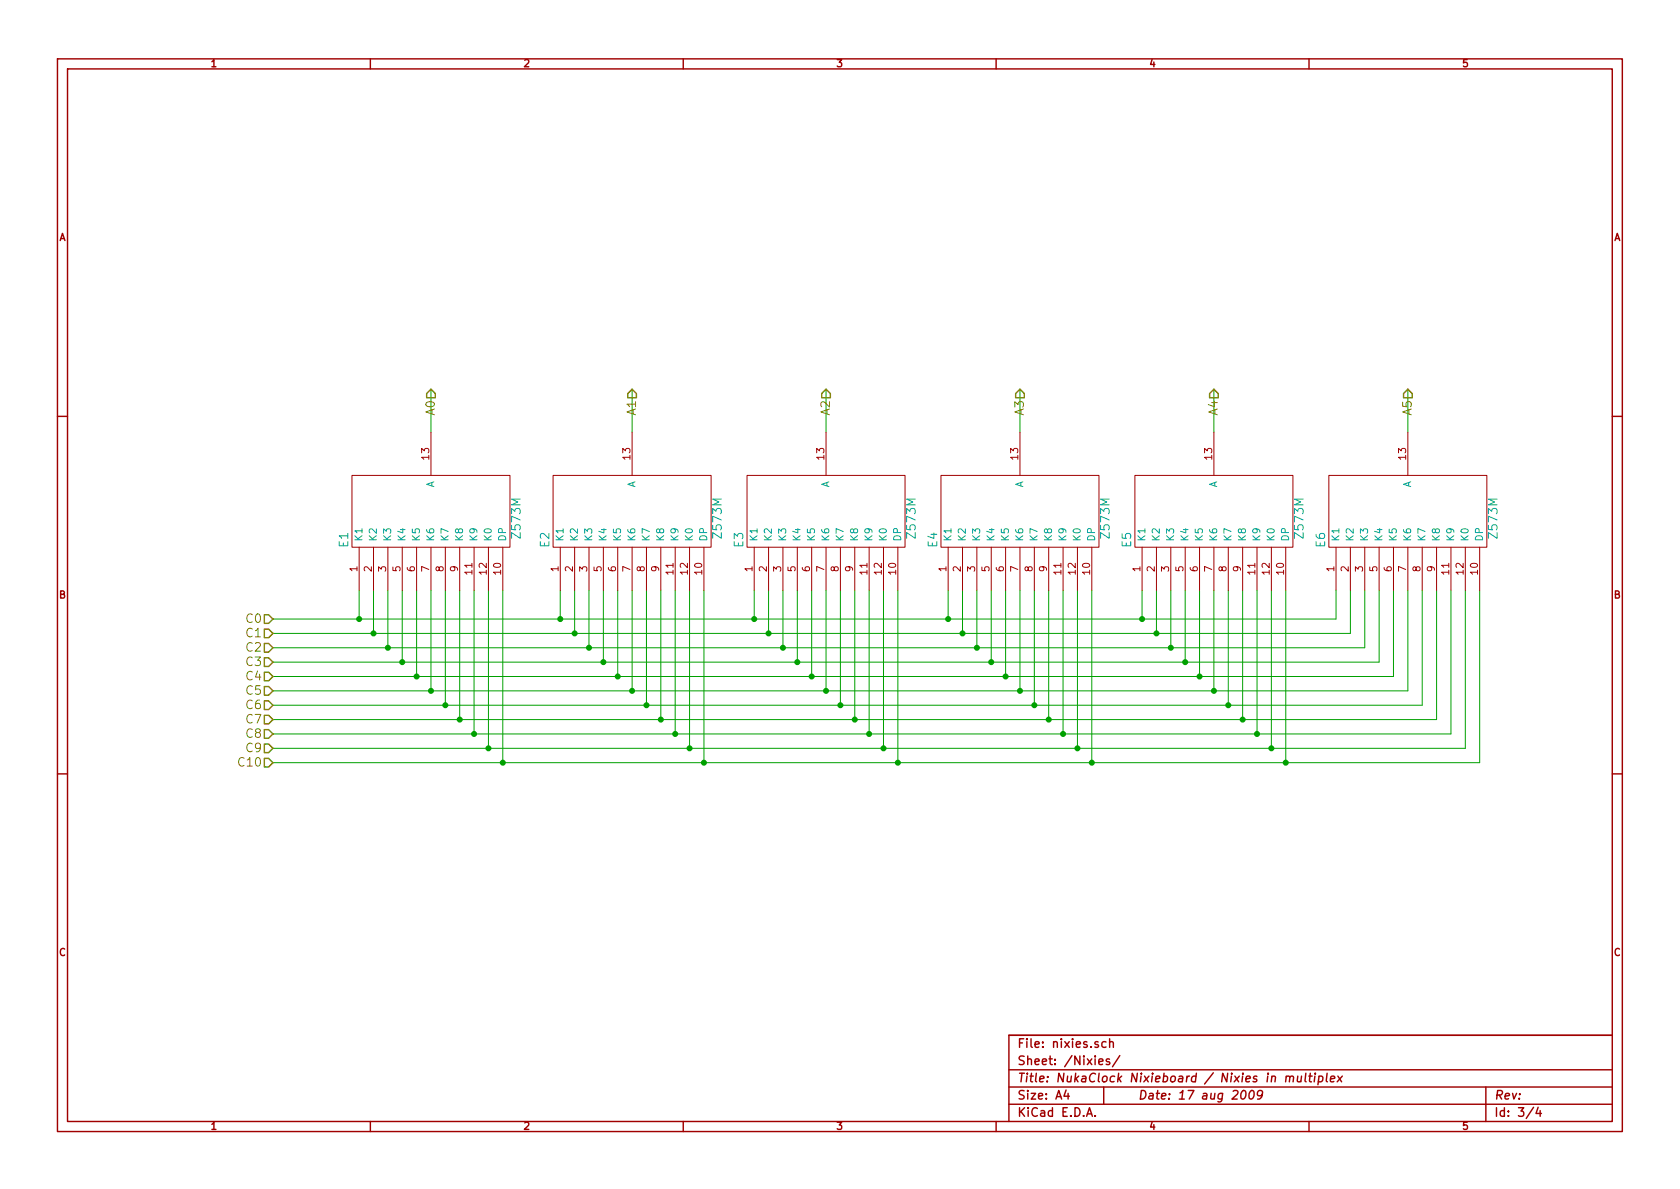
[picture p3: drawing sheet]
<svg xmlns="http://www.w3.org/2000/svg" width="297mm" height="210mm" viewBox="0 0 297 210" stroke-linecap="round" stroke-linejoin="round" font-family="sans-serif">
<g fill="none" stroke="#a00000" stroke-width=".25">
<path d="M10.2 10.4h276.6v189.7h-276.6zM11.9 12.2h273.2v186.1h-273.2zM65.5 10.4v1.8M120.8 10.4v1.8M176.1 10.4v1.8M231.4 10.4v1.8M10.2 73.6h1.7M285.1 73.6h1.7M10.2 136.8h1.7M285.1 136.8h1.7M65.5 198.3v1.8M120.8 198.3v1.8"/>
<path d="M176.1 198.3v1.8M178.4 189.2h106.7M178.4 195.3h106.7M178.4 192.2h106.7M188.5 192.8l-.4 1h1M188.8 193.3v1.1M192.1 197.4l.5-1.5 .5 1.5M192.3 197h.7M193.6 197.3v.1M194.3 187.8l.7-.2-.1-.3-.4-.1-.2 .3 .1 .7h.5M195.1 192.2v3.1M195.6 184.3a.48 .48 0 0 0-.7 0v.8l.2 .1 .5-.1"/>
<path d="M196.2 187.3l-.4-.1-.2 .3 .1 .2 .5 .1v.4h-.6M196.2 184.3h.1a.36 .36 0 0 1 .5 .1v.8M196.2 183.7v1.5M198 186.7l-1.3 1.9M219.6 193l.4-.2a.88 .88 0 0 1-.3 1.6l-.3-.3a1.19 1.19 0 0 1 .2-1.1zM221.2 192.9l.2-.1a.88 .88 0 0 1-.3 1.6l-.2-.3a1.17 1.17 0 0 1 .3-1.2zM223.2 193.5l-.3 .3-.5-.1-.1-.2 .2-.5a.48 .48 0 0 1 .7 0 1.11 1.11 0 0 1-.5 1.4h-.3M227.4 190.4l.3-.1 .3 .1v.9M227.4 190.3l-.1 1M228.1 190.5a.35 .35 0 0 1 .3-.2 .35 .35 0 0 1 .3 .2l-.1 .8M229.5 190.3l-.1 .9 .4 .1 .2-.1M230.1 190.3l-.1 1"/>
<path d="M230.9 189.8l-.2 1.3 .2 .2M231.4 190.3h.6M231.4 198.3v1.8M231.7 189.8l-.2 1.3 .4 .2M232.5 190.3l-.1 1M232.5 189.8v.1M233.2 190.4l.5-.1 .2 .3-.1 .6-.3 .1-.4-.1M233.2 190.3l-.2 1.5M234.6 189.8l-.1 1.3 .2 .2M235.2 190.8l.8-.1-.1-.3h-.5l-.2 .7 .2 .2 .4-.1M236.6 190.3l.6 1M237.3 190.3l-.9 1"/>
<path d="M262.7 192.2v6.1M271.1 195.8l-1.3 2M272 195.8l-.4 1.1h.9M272.3 196.4v1M285.1 183.1h-106.7v15.2"/>
</g>
<g fill="none" stroke="#00a000" stroke-width=".18">
<path d="M76.2 68.8v7.6M111.8 68.8v7.6M146 68.8v7.6M180.3 68.8v7.6M214.6 68.8v7.6M248.9 68.8v7.6M63.5 104.4v5.1M66 104.4v7.6M68.6 104.4v10.1M71.1 104.4v12.7M73.7 104.4v15.2M76.2 104.4v17.8"/>
<path d="M78.7 104.4v20.3M81.3 104.4v22.8M83.8 104.4v25.4M86.4 104.4v27.9M88.9 104.4v30.5M99.1 104.4v5.1M101.6 104.4v7.6M104.1 104.4v10.1M106.7 104.4v12.7M109.2 104.4v15.2M111.8 104.4v17.8M114.3 104.4v20.3"/>
<path d="M116.8 104.4v22.8M119.4 104.4v25.4M121.9 104.4v27.9M124.5 104.4v30.5M133.3 104.4v5.1M135.9 104.4v7.6M138.4 104.4v10.1M141 104.4v12.7M143.5 104.4v15.2M146 104.4v17.8M148.6 104.4v20.3M151.1 104.4v22.8"/>
<path d="M153.7 104.4v25.4M156.2 104.4v27.9M158.7 104.4v30.5M167.6 104.4v5.1M170.2 104.4v7.6M172.7 104.4v10.1M175.3 104.4v12.7M177.8 104.4v15.2M180.3 104.4v17.8M182.9 104.4v20.3M185.4 104.4v22.8M188 104.4v25.4"/>
<path d="M190.5 104.4v27.9M193 104.4v30.5M201.9 104.4v5.1M204.5 104.4v7.6M207 104.4v10.1M209.5 104.4v12.7M212.1 104.4v15.2M214.6 104.4v17.8M217.2 104.4v20.3M219.7 104.4v22.8M222.2 104.4v25.4M224.8 104.4v27.9"/>
<path d="M227.3 104.4v30.5M236.2 104.4v5.1h-187.9M238.8 104.4v7.6h-190.5M241.3 104.4v10.1h-193M243.8 104.4v12.7h-195.5M246.4 104.4v15.2h-198.1M248.9 104.4v17.8h-200.6M251.5 104.4v20.3h-203.2M254 104.4v22.8h-205.7M256.5 104.4v25.4h-208.2M259.1 104.4v27.9h-210.8M261.6 104.4v30.5h-213.3"/>
</g>
<g fill="#00a000" stroke="#00a000" stroke-width=".25">
<circle cx="88.9" cy="134.9" r=".41"/>
<circle cx="83.8" cy="129.8" r=".41"/>
<circle cx="78.7" cy="124.7" r=".41"/>
<circle cx="73.7" cy="119.6" r=".41"/>
<circle cx="68.6" cy="114.5" r=".41"/>
<circle cx="66" cy="112" r=".41"/>
<circle cx="193" cy="134.9" r=".41"/>
<circle cx="124.5" cy="134.9" r=".41"/>
<circle cx="121.9" cy="132.3" r=".41"/>
<circle cx="190.5" cy="132.3" r=".41"/>
<circle cx="188" cy="129.8" r=".41"/>
<circle cx="119.4" cy="129.8" r=".41"/>
<circle cx="116.8" cy="127.2" r=".41"/>
<circle cx="185.4" cy="127.2" r=".41"/>
<circle cx="182.9" cy="124.7" r=".41"/>
<circle cx="114.3" cy="124.7" r=".41"/>
<circle cx="111.8" cy="122.2" r=".41"/>
<circle cx="180.3" cy="122.2" r=".41"/>
<circle cx="177.8" cy="119.6" r=".41"/>
<circle cx="141" cy="117.1" r=".41"/>
<circle cx="209.5" cy="117.1" r=".41"/>
<circle cx="207" cy="114.5" r=".41"/>
<circle cx="138.4" cy="114.5" r=".41"/>
<circle cx="170.2" cy="112" r=".41"/>
<circle cx="101.6" cy="112" r=".41"/>
<circle cx="201.9" cy="109.5" r=".41"/>
<circle cx="133.3" cy="109.5" r=".41"/>
<circle cx="99.1" cy="109.5" r=".41"/>
<circle cx="167.6" cy="109.5" r=".41"/>
<circle cx="135.9" cy="112" r=".41"/>
<circle cx="204.5" cy="112" r=".41"/>
<circle cx="104.1" cy="114.5" r=".41"/>
<circle cx="172.7" cy="114.5" r=".41"/>
<circle cx="175.3" cy="117.1" r=".41"/>
<circle cx="106.7" cy="117.1" r=".41"/>
<circle cx="109.2" cy="119.6" r=".41"/>
<circle cx="143.5" cy="119.6" r=".41"/>
<circle cx="212.1" cy="119.6" r=".41"/>
<circle cx="214.6" cy="122.2" r=".41"/>
<circle cx="146" cy="122.2" r=".41"/>
<circle cx="148.6" cy="124.7" r=".41"/>
<circle cx="217.2" cy="124.7" r=".41"/>
<circle cx="219.7" cy="127.2" r=".41"/>
<circle cx="151.1" cy="127.2" r=".41"/>
<circle cx="153.7" cy="129.8" r=".41"/>
<circle cx="222.2" cy="129.8" r=".41"/>
<circle cx="224.8" cy="132.3" r=".41"/>
<circle cx="156.2" cy="132.3" r=".41"/>
<circle cx="158.7" cy="134.9" r=".41"/>
<circle cx="227.3" cy="134.9" r=".41"/>
<circle cx="63.5" cy="109.5" r=".41"/>
<circle cx="71.1" cy="117.1" r=".41"/>
<circle cx="76.2" cy="122.2" r=".41"/>
<circle cx="81.3" cy="127.2" r=".41"/>
<circle cx="86.4" cy="132.3" r=".41"/>
</g>
<g fill="none" stroke="#808000" stroke-width=".25">
<path d="M76.2 68.8l.8 .8v.8h-1.6v-.8zM111.8 68.8l.7 .8v.8h-1.5v-.8zM146 68.8l.8 .8v.8h-1.5v-.8zM180.3 68.8l.8 .8v.8h-1.5v-.8zM214.6 68.8l.8 .8v.8h-1.5v-.8zM248.9 68.8l.8 .8v.8h-1.5v-.8zM46.7 118.9h.8l.8 .7-.8 .8h-.8zM46.7 116.3h.8l.8 .8-.8 .8h-.8zM46.7 113.8h.8l.8 .7-.8 .8h-.8zM46.7 111.2h.8l.8 .8-.8 .8h-.8zM46.7 108.7h.8l.8 .8-.8 .7h-.8zM46.7 134.1h.8l.8 .8-.8 .7h-.8z"/>
<path d="M46.7 131.6h.8l.8 .7-.8 .8h-.8zM46.7 129h.8l.8 .8-.8 .8h-.8zM46.7 126.5h.8l.8 .7-.8 .8h-.8zM46.7 123.9h.8l.8 .8-.8 .8h-.8zM46.7 121.4h.8l.8 .8-.8 .7h-.8z"/>
</g>
<g fill="none" stroke="#a00000" stroke-width=".18">
<path d="M76.2 76.4v7.7M111.8 76.4v7.7M146 76.4v7.7M180.3 76.4v7.7M214.6 76.4v7.7M248.9 76.4v7.7M62.2 84.1h28v12.7h-28zM63.5 96.8v7.6M66 96.8v7.6M68.6 96.8v7.6M71.1 96.8v7.6M73.7 96.8v7.6"/>
<path d="M76.2 96.8v7.6M78.7 96.8v7.6M81.3 96.8v7.6M83.8 96.8v7.6M86.4 96.8v7.6M88.9 96.8v7.6M97.8 84.1h27.9v12.7h-27.9zM99.1 96.8v7.6M101.6 96.8v7.6M104.1 96.8v7.6M106.7 96.8v7.6M109.2 96.8v7.6"/>
<path d="M111.8 96.8v7.6M114.3 96.8v7.6M116.8 96.8v7.6M119.4 96.8v7.6M121.9 96.8v7.6M124.5 96.8v7.6M132.1 84.1h27.9v12.7h-27.9zM133.3 96.8v7.6M135.9 96.8v7.6M138.4 96.8v7.6M141 96.8v7.6M143.5 96.8v7.6"/>
<path d="M146 96.8v7.6M148.6 96.8v7.6M151.1 96.8v7.6M153.7 96.8v7.6M156.2 96.8v7.6M158.7 96.8v7.6M166.4 84.1h27.9v12.7h-27.9zM167.6 96.8v7.6M170.2 96.8v7.6M172.7 96.8v7.6M175.3 96.8v7.6M177.8 96.8v7.6"/>
<path d="M180.3 96.8v7.6M182.9 96.8v7.6M185.4 96.8v7.6M188 96.8v7.6M190.5 96.8v7.6M193 96.8v7.6M200.7 84.1h27.9v12.7h-27.9zM201.9 96.8v7.6M204.5 96.8v7.6M207 96.8v7.6M209.5 96.8v7.6M212.1 96.8v7.6"/>
<path d="M214.6 96.8v7.6M217.2 96.8v7.6M219.7 96.8v7.6M222.2 96.8v7.6M224.8 96.8v7.6M227.3 96.8v7.6M234.9 84.1h28v12.7h-28zM236.2 96.8v7.6M238.8 96.8v7.6M241.3 96.8v7.6M243.8 96.8v7.6M246.4 96.8v7.6"/>
<path d="M248.9 96.8v7.6M251.5 96.8v7.6M254 96.8v7.6M256.5 96.8v7.6M259.1 96.8v7.6M261.6 96.8v7.6"/>
</g>
<g font-size="2.1" fill="#808000">
<text x="77" y="73.5" transform="rotate(-90 77 73.5)">A0</text>
<text x="112.5" y="73.5" transform="rotate(-90 112.5 73.5)">A1</text>
<text x="146.8" y="73.5" transform="rotate(-90 146.8 73.5)">A2</text>
<text x="181.1" y="73.5" transform="rotate(-90 181.1 73.5)">A3</text>
<text x="215.4" y="73.5" transform="rotate(-90 215.4 73.5)">A4</text>
<text x="249.7" y="73.5" transform="rotate(-90 249.7 73.5)">A5</text>
<text x="43.6" y="112.8">C1</text>
<text x="43.6" y="110.2">C0</text>
<text x="43.6" y="117.9">C3</text>
<text x="43.6" y="115.3">C2</text>
<text x="43.6" y="125.5">C6</text>
<text x="43.6" y="122.9">C5</text>
<text x="43.6" y="120.4">C4</text>
<text x="43.6" y="130.6">C8</text>
<text x="43.6" y="128">C7</text>
<text x="42.4" y="135.6">C10</text>
<text x="43.6" y="133.1">C9</text>
</g>
<g font-size="2.1" fill="#00a0a0">
<text x="92.1" y="95" transform="rotate(-90 92.1 95)">Z573M</text>
<text x="127.7" y="95" transform="rotate(-90 127.7 95)">Z573M</text>
<text x="162" y="95" transform="rotate(-90 162 95)">Z573M</text>
<text x="196.3" y="95" transform="rotate(-90 196.3 95)">Z573M</text>
<text x="230.6" y="95" transform="rotate(-90 230.6 95)">Z573M</text>
<text x="264.8" y="95" transform="rotate(-90 264.8 95)">Z573M</text>
<text x="61.6" y="96.8" transform="rotate(-90 61.6 96.8)">E1</text>
<text x="97.2" y="96.8" transform="rotate(-90 97.2 96.8)">E2</text>
<text x="131.5" y="96.8" transform="rotate(-90 131.5 96.8)">E3</text>
<text x="165.8" y="96.8" transform="rotate(-90 165.8 96.8)">E4</text>
<text x="200.1" y="96.8" transform="rotate(-90 200.1 96.8)">E5</text>
<text x="234.4" y="96.8" transform="rotate(-90 234.4 96.8)">E6</text>
</g>
<g font-size="2.1" fill="#a00000">
<text x="179.9" y="185.4">File: nixies.sch</text>
<text x="179.9" y="191.5">Title: NukaClock Nixieboard / Nixies in multiplex</text>
<text x="179.9" y="188.4">Sheet: /Nixies/</text>
<text x="179.9" y="197.6">KiCad E.D.A.</text>
<text x="179.9" y="194.5">Size: A4</text>
<text x="201.2" y="194.5">Date: 17 aug 2009</text>
<text x="264.2" y="194.5">Rev:</text>
<text x="264.2" y="197.6">Id: 3/4</text>
</g>
<g font-size="1.8" fill="#a00000">
<text x="37.3" y="11.9">1</text>
<text x="92.7" y="11.9">2</text>
<text x="148" y="11.9">3</text>
<text x="203.3" y="11.9">4</text>
<text x="258.6" y="11.9">5</text>
<text x="10.4" y="42.7">A</text>
<text x="285.3" y="42.7">A</text>
<text x="75.9" y="81.2" transform="rotate(-90 75.9 81.2)">13</text>
<text x="111.5" y="81.2" transform="rotate(-90 111.5 81.2)">13</text>
<text x="145.8" y="81.2" transform="rotate(-90 145.8 81.2)">13</text>
<text x="180.1" y="81.2" transform="rotate(-90 180.1 81.2)">13</text>
<text x="214.4" y="81.2" transform="rotate(-90 214.4 81.2)">13</text>
<text x="248.7" y="81.2" transform="rotate(-90 248.7 81.2)">13</text>
<text x="63.2" y="101.1" transform="rotate(-90 63.2 101.1)">1</text>
<text x="65.8" y="101.1" transform="rotate(-90 65.8 101.1)">2</text>
<text x="68.3" y="101.1" transform="rotate(-90 68.3 101.1)">3</text>
<text x="70.9" y="101.1" transform="rotate(-90 70.9 101.1)">5</text>
<text x="73.4" y="101.1" transform="rotate(-90 73.4 101.1)">6</text>
<text x="75.9" y="101.1" transform="rotate(-90 75.9 101.1)">7</text>
<text x="78.5" y="101.1" transform="rotate(-90 78.5 101.1)">8</text>
<text x="81" y="101.1" transform="rotate(-90 81 101.1)">9</text>
<text x="83.6" y="101.5" transform="rotate(-90 83.6 101.5)">11</text>
<text x="86.1" y="101.5" transform="rotate(-90 86.1 101.5)">12</text>
<text x="88.6" y="101.5" transform="rotate(-90 88.6 101.5)">10</text>
<text x="98.8" y="101.1" transform="rotate(-90 98.8 101.1)">1</text>
<text x="101.3" y="101.1" transform="rotate(-90 101.3 101.1)">2</text>
<text x="103.9" y="101.1" transform="rotate(-90 103.9 101.1)">3</text>
<text x="106.4" y="101.1" transform="rotate(-90 106.4 101.1)">5</text>
<text x="109" y="101.1" transform="rotate(-90 109 101.1)">6</text>
<text x="111.5" y="101.1" transform="rotate(-90 111.5 101.1)">7</text>
<text x="114" y="101.1" transform="rotate(-90 114 101.1)">8</text>
<text x="116.6" y="101.1" transform="rotate(-90 116.6 101.1)">9</text>
<text x="119.1" y="101.5" transform="rotate(-90 119.1 101.5)">11</text>
<text x="121.7" y="101.5" transform="rotate(-90 121.7 101.5)">12</text>
<text x="124.2" y="101.5" transform="rotate(-90 124.2 101.5)">10</text>
<text x="133.1" y="101.1" transform="rotate(-90 133.1 101.1)">1</text>
<text x="135.6" y="101.1" transform="rotate(-90 135.6 101.1)">2</text>
<text x="138.2" y="101.1" transform="rotate(-90 138.2 101.1)">3</text>
<text x="140.7" y="101.1" transform="rotate(-90 140.7 101.1)">5</text>
<text x="143.3" y="101.1" transform="rotate(-90 143.3 101.1)">6</text>
<text x="145.8" y="101.1" transform="rotate(-90 145.8 101.1)">7</text>
<text x="148.3" y="101.1" transform="rotate(-90 148.3 101.1)">8</text>
<text x="150.9" y="101.1" transform="rotate(-90 150.9 101.1)">9</text>
<text x="153.4" y="101.5" transform="rotate(-90 153.4 101.5)">11</text>
<text x="156" y="101.5" transform="rotate(-90 156 101.5)">12</text>
<text x="158.5" y="101.5" transform="rotate(-90 158.5 101.5)">10</text>
<text x="167.4" y="101.1" transform="rotate(-90 167.4 101.1)">1</text>
<text x="169.9" y="101.1" transform="rotate(-90 169.9 101.1)">2</text>
<text x="172.5" y="101.1" transform="rotate(-90 172.5 101.1)">3</text>
<text x="175" y="101.1" transform="rotate(-90 175 101.1)">5</text>
<text x="177.5" y="101.1" transform="rotate(-90 177.5 101.1)">6</text>
<text x="180.1" y="101.1" transform="rotate(-90 180.1 101.1)">7</text>
<text x="182.6" y="101.1" transform="rotate(-90 182.6 101.1)">8</text>
<text x="185.2" y="101.1" transform="rotate(-90 185.2 101.1)">9</text>
<text x="187.7" y="101.5" transform="rotate(-90 187.7 101.5)">11</text>
<text x="190.2" y="101.5" transform="rotate(-90 190.2 101.5)">12</text>
<text x="192.8" y="101.5" transform="rotate(-90 192.8 101.5)">10</text>
<text x="201.7" y="101.1" transform="rotate(-90 201.7 101.1)">1</text>
<text x="204.2" y="101.1" transform="rotate(-90 204.2 101.1)">2</text>
<text x="206.8" y="101.1" transform="rotate(-90 206.8 101.1)">3</text>
<text x="209.3" y="101.1" transform="rotate(-90 209.3 101.1)">5</text>
<text x="211.8" y="101.1" transform="rotate(-90 211.8 101.1)">6</text>
<text x="214.4" y="101.1" transform="rotate(-90 214.4 101.1)">7</text>
<text x="216.9" y="101.1" transform="rotate(-90 216.9 101.1)">8</text>
<text x="219.5" y="101.1" transform="rotate(-90 219.5 101.1)">9</text>
<text x="222" y="101.5" transform="rotate(-90 222 101.5)">11</text>
<text x="224.5" y="101.5" transform="rotate(-90 224.5 101.5)">12</text>
<text x="227.1" y="101.5" transform="rotate(-90 227.1 101.5)">10</text>
<text x="236" y="101.1" transform="rotate(-90 236 101.1)">1</text>
<text x="238.5" y="101.1" transform="rotate(-90 238.5 101.1)">2</text>
<text x="241" y="101.1" transform="rotate(-90 241 101.1)">3</text>
<text x="243.6" y="101.1" transform="rotate(-90 243.6 101.1)">5</text>
<text x="246.1" y="101.1" transform="rotate(-90 246.1 101.1)">6</text>
<text x="248.7" y="101.1" transform="rotate(-90 248.7 101.1)">7</text>
<text x="251.2" y="101.1" transform="rotate(-90 251.2 101.1)">8</text>
<text x="253.7" y="101.1" transform="rotate(-90 253.7 101.1)">9</text>
<text x="256.3" y="101.5" transform="rotate(-90 256.3 101.5)">11</text>
<text x="258.8" y="101.5" transform="rotate(-90 258.8 101.5)">12</text>
<text x="261.4" y="101.5" transform="rotate(-90 261.4 101.5)">10</text>
<text x="10.4" y="105.9">B</text>
<text x="285.3" y="105.9">B</text>
<text x="10.4" y="169.1">C</text>
<text x="285.3" y="169.1">C</text>
<text x="37.3" y="199.8">1</text>
<text x="92.7" y="199.8">2</text>
<text x="148" y="199.8">3</text>
<text x="203.3" y="199.8">4</text>
<text x="258.6" y="199.8">5</text>
</g>
<g font-size="1.8" fill="#00a0a0">
<text x="76.8" y="86.4" transform="rotate(-90 76.8 86.4)">A</text>
<text x="112.4" y="86.4" transform="rotate(-90 112.4 86.4)">A</text>
<text x="146.7" y="86.4" transform="rotate(-90 146.7 86.4)">A</text>
<text x="181" y="86.4" transform="rotate(-90 181 86.4)">A</text>
<text x="215.3" y="86.4" transform="rotate(-90 215.3 86.4)">A</text>
<text x="249.6" y="86.4" transform="rotate(-90 249.6 86.4)">A</text>
<text x="64.1" y="95.8" transform="rotate(-90 64.1 95.8)">K1</text>
<text x="66.7" y="95.8" transform="rotate(-90 66.7 95.8)">K2</text>
<text x="69.2" y="95.8" transform="rotate(-90 69.2 95.8)">K3</text>
<text x="71.8" y="95.8" transform="rotate(-90 71.8 95.8)">K4</text>
<text x="74.3" y="95.8" transform="rotate(-90 74.3 95.8)">K5</text>
<text x="76.8" y="95.8" transform="rotate(-90 76.8 95.8)">K6</text>
<text x="79.4" y="95.8" transform="rotate(-90 79.4 95.8)">K7</text>
<text x="81.9" y="95.8" transform="rotate(-90 81.9 95.8)">K8</text>
<text x="84.5" y="95.8" transform="rotate(-90 84.5 95.8)">K9</text>
<text x="87" y="95.8" transform="rotate(-90 87 95.8)">K0</text>
<text x="89.5" y="95.8" transform="rotate(-90 89.5 95.8)">DP</text>
<text x="99.7" y="95.8" transform="rotate(-90 99.7 95.8)">K1</text>
<text x="102.2" y="95.8" transform="rotate(-90 102.2 95.8)">K2</text>
<text x="104.8" y="95.8" transform="rotate(-90 104.8 95.8)">K3</text>
<text x="107.3" y="95.8" transform="rotate(-90 107.3 95.8)">K4</text>
<text x="109.9" y="95.8" transform="rotate(-90 109.9 95.8)">K5</text>
<text x="112.4" y="95.8" transform="rotate(-90 112.4 95.8)">K6</text>
<text x="114.9" y="95.8" transform="rotate(-90 114.9 95.8)">K7</text>
<text x="117.5" y="95.8" transform="rotate(-90 117.5 95.8)">K8</text>
<text x="120" y="95.8" transform="rotate(-90 120 95.8)">K9</text>
<text x="122.6" y="95.8" transform="rotate(-90 122.6 95.8)">K0</text>
<text x="125.1" y="95.8" transform="rotate(-90 125.1 95.8)">DP</text>
<text x="134" y="95.8" transform="rotate(-90 134 95.8)">K1</text>
<text x="136.5" y="95.8" transform="rotate(-90 136.5 95.8)">K2</text>
<text x="139.1" y="95.8" transform="rotate(-90 139.1 95.8)">K3</text>
<text x="141.6" y="95.8" transform="rotate(-90 141.6 95.8)">K4</text>
<text x="144.1" y="95.8" transform="rotate(-90 144.1 95.8)">K5</text>
<text x="146.7" y="95.8" transform="rotate(-90 146.7 95.8)">K6</text>
<text x="149.2" y="95.8" transform="rotate(-90 149.2 95.8)">K7</text>
<text x="151.8" y="95.8" transform="rotate(-90 151.8 95.8)">K8</text>
<text x="154.3" y="95.8" transform="rotate(-90 154.3 95.8)">K9</text>
<text x="156.8" y="95.8" transform="rotate(-90 156.8 95.8)">K0</text>
<text x="159.4" y="95.8" transform="rotate(-90 159.4 95.8)">DP</text>
<text x="168.3" y="95.8" transform="rotate(-90 168.3 95.8)">K1</text>
<text x="170.8" y="95.8" transform="rotate(-90 170.8 95.8)">K2</text>
<text x="173.4" y="95.8" transform="rotate(-90 173.4 95.8)">K3</text>
<text x="175.9" y="95.8" transform="rotate(-90 175.9 95.8)">K4</text>
<text x="178.4" y="95.8" transform="rotate(-90 178.4 95.8)">K5</text>
<text x="181" y="95.8" transform="rotate(-90 181 95.8)">K6</text>
<text x="183.5" y="95.8" transform="rotate(-90 183.5 95.8)">K7</text>
<text x="186.1" y="95.8" transform="rotate(-90 186.1 95.8)">K8</text>
<text x="188.6" y="95.8" transform="rotate(-90 188.6 95.8)">K9</text>
<text x="191.1" y="95.8" transform="rotate(-90 191.1 95.8)">K0</text>
<text x="193.7" y="95.8" transform="rotate(-90 193.7 95.8)">DP</text>
<text x="202.6" y="95.8" transform="rotate(-90 202.6 95.8)">K1</text>
<text x="205.1" y="95.8" transform="rotate(-90 205.1 95.8)">K2</text>
<text x="207.6" y="95.8" transform="rotate(-90 207.6 95.8)">K3</text>
<text x="210.2" y="95.8" transform="rotate(-90 210.2 95.8)">K4</text>
<text x="212.7" y="95.8" transform="rotate(-90 212.7 95.8)">K5</text>
<text x="215.3" y="95.8" transform="rotate(-90 215.3 95.8)">K6</text>
<text x="217.8" y="95.8" transform="rotate(-90 217.8 95.8)">K7</text>
<text x="220.3" y="95.8" transform="rotate(-90 220.3 95.8)">K8</text>
<text x="222.9" y="95.8" transform="rotate(-90 222.9 95.8)">K9</text>
<text x="225.4" y="95.8" transform="rotate(-90 225.4 95.8)">K0</text>
<text x="228" y="95.8" transform="rotate(-90 228 95.8)">DP</text>
<text x="236.9" y="95.8" transform="rotate(-90 236.9 95.8)">K1</text>
<text x="239.4" y="95.8" transform="rotate(-90 239.4 95.8)">K2</text>
<text x="241.9" y="95.8" transform="rotate(-90 241.9 95.8)">K3</text>
<text x="244.5" y="95.8" transform="rotate(-90 244.5 95.8)">K4</text>
<text x="247" y="95.8" transform="rotate(-90 247 95.8)">K5</text>
<text x="249.6" y="95.8" transform="rotate(-90 249.6 95.8)">K6</text>
<text x="252.1" y="95.8" transform="rotate(-90 252.1 95.8)">K7</text>
<text x="254.6" y="95.8" transform="rotate(-90 254.6 95.8)">K8</text>
<text x="257.2" y="95.8" transform="rotate(-90 257.2 95.8)">K9</text>
<text x="259.7" y="95.8" transform="rotate(-90 259.7 95.8)">K0</text>
<text x="262.3" y="95.8" transform="rotate(-90 262.3 95.8)">DP</text>
</g>
</svg>
